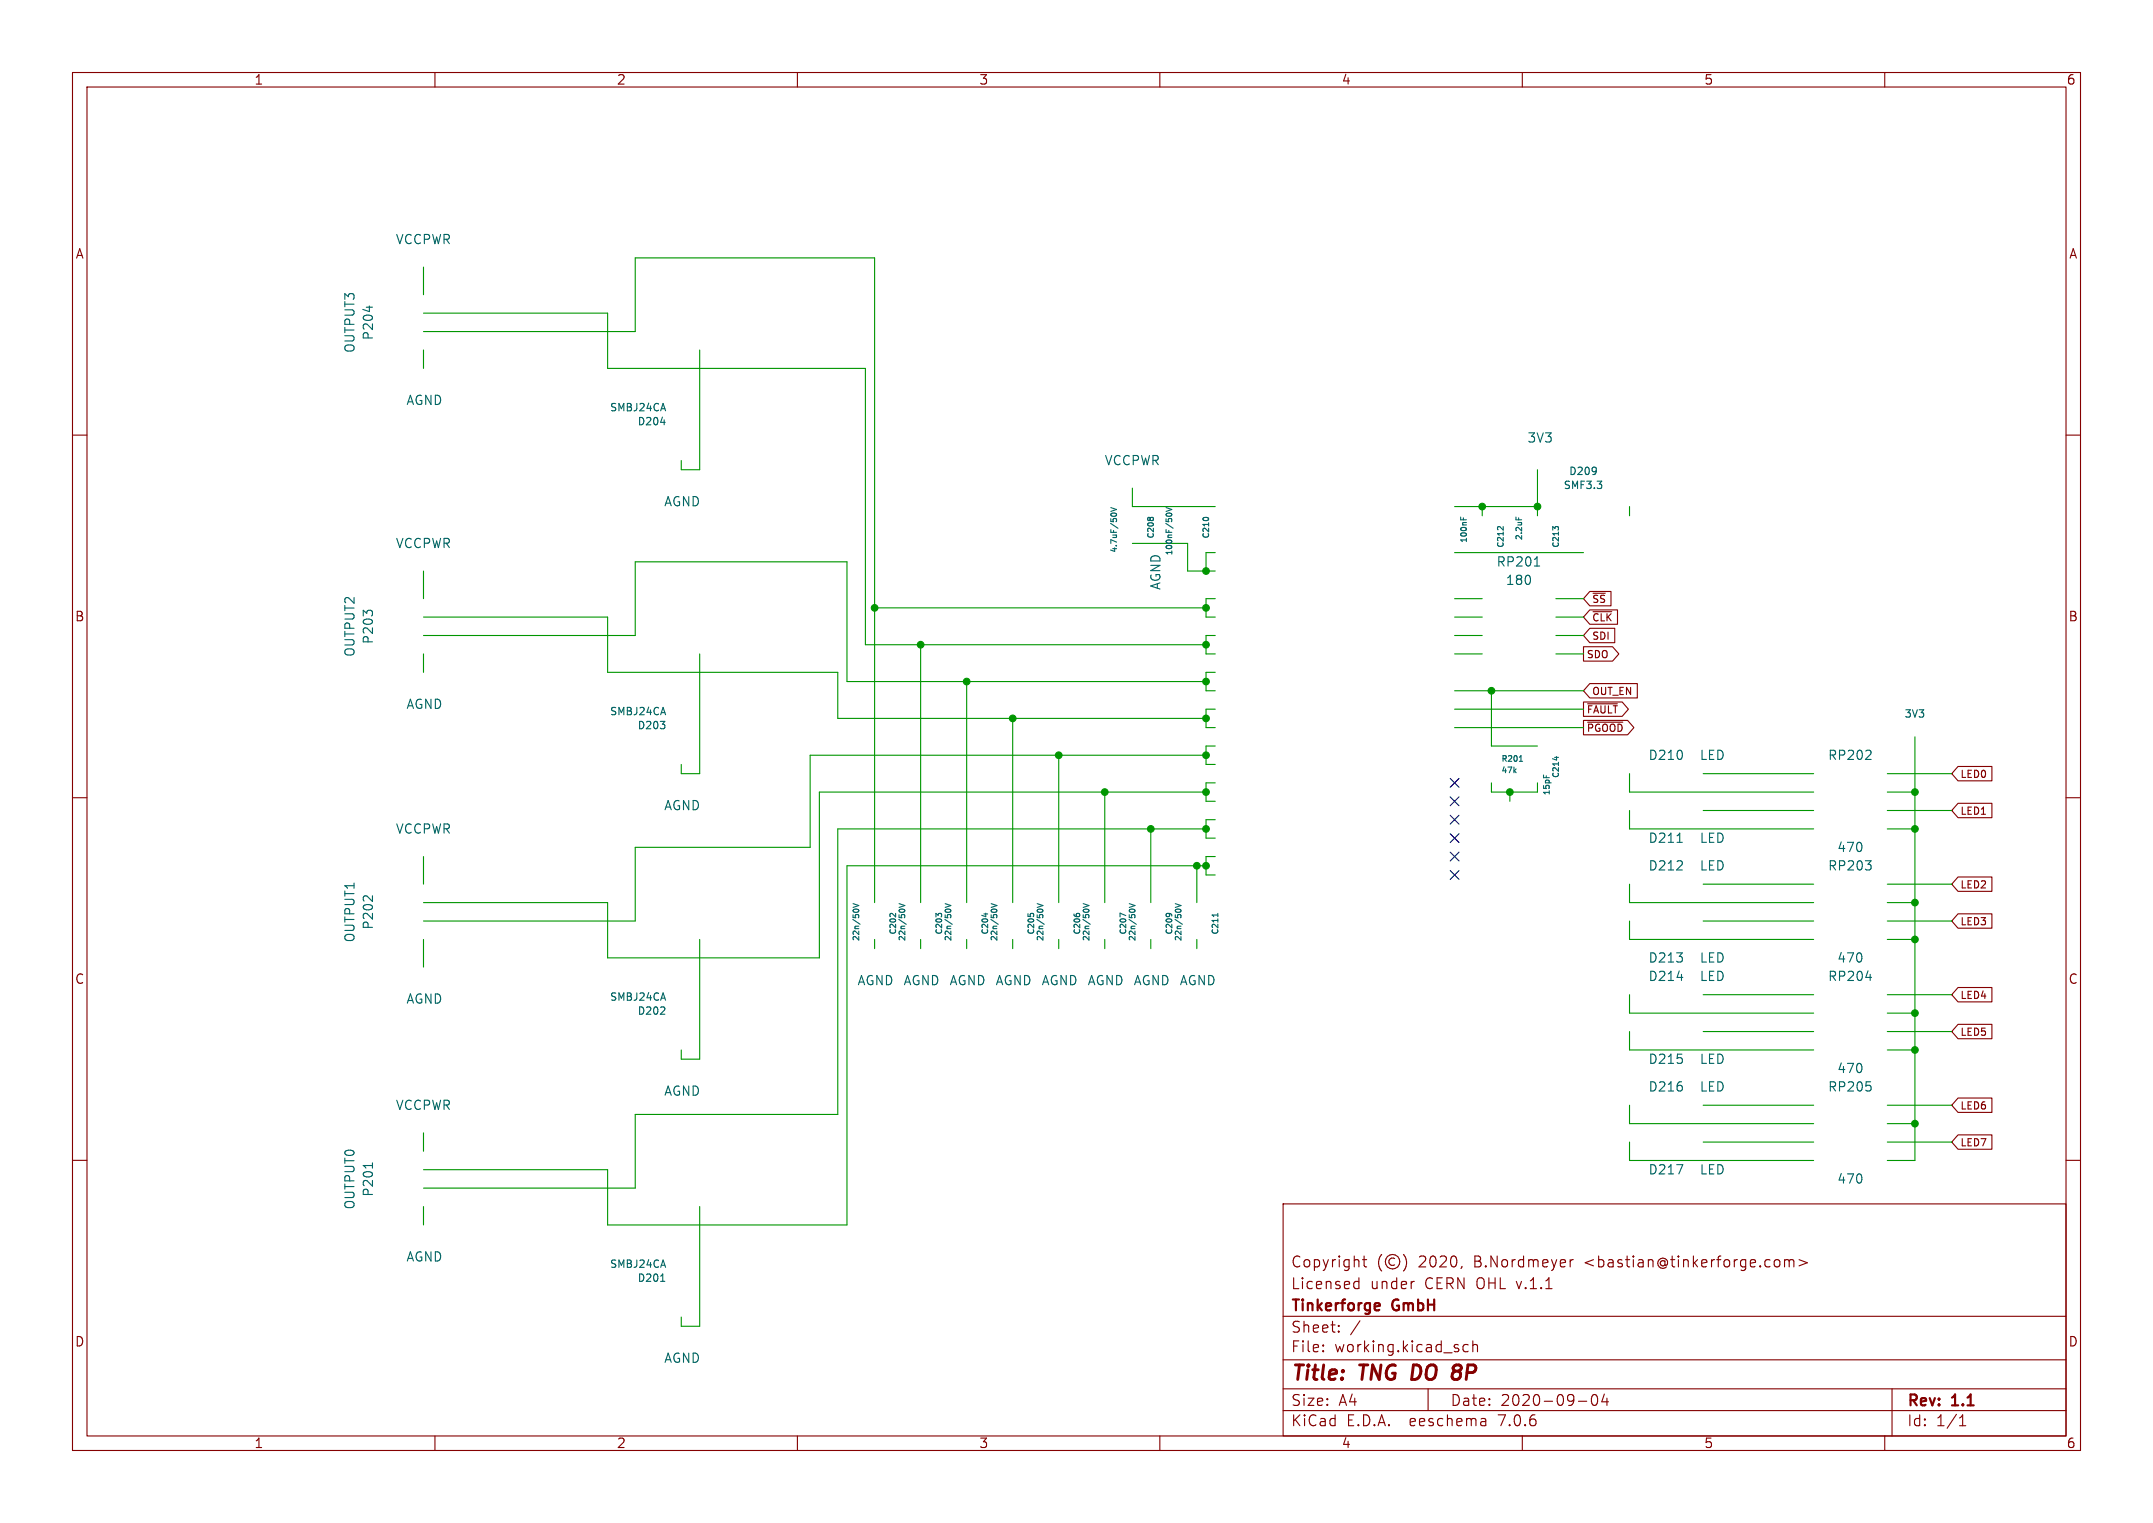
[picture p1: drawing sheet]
<svg xmlns="http://www.w3.org/2000/svg" width="297mm" height="210mm" viewBox="0 0 297 210" stroke-linecap="round" stroke-linejoin="round" font-family="sans-serif">
<g fill="none" stroke="#840000" stroke-width=".15">
<path d="M10 10h277v190h-277zM12 12h273v186h-273zM60 10v2M110 10v2M160 10v2M210 10v2M260 10v2M10 60h2M285 60h2M218.4 89.2h4.1l.8 1-.8 1h-4.1zM218.4 96.8h5.4l.8 1-.8 1h-5.4zM218.4 99.3h6.1l.9 1-.9 1h-6.1z"/>
<path d="M219 97h4.1M219 99.6h4.9M219.3 84.1h3.8v2h-3.8l-.9-1zM219.3 94.3h6.6v1.9h-6.6l-.9-.9zM219.3 86.6h3.5v2h-3.5l-.9-1zM219.3 81.6h2.9v1.9h-2.9l-.9-.9zM219.8 84.3h2.5M219.8 81.8h1.6M10 110h2M270.1 110.8h4.7v2h-4.7l-.9-1zM270.1 105.7h4.7v2h-4.7l-.9-1zM285 110h2"/>
<path d="M270.1 136.2h4.7v2h-4.7l-.9-1zM270.1 126h4.7v2h-4.7l-.9-1zM270.1 120.9h4.7v2h-4.7l-.9-1zM10 160h2M270.1 151.4h4.7v2h-4.7l-.9-1zM270.1 141.2h4.7v2h-4.7l-.9-1zM270.1 156.5h4.7v2h-4.7l-.9-1zM285 160h2M177 166h108v32h-108zM186.9 177.6l.1 .1 .5-.1M186.9 176.8l.1-.1 .5 .1M187.5 176.2v1.5"/>
<path d="M188 173.7h.5M188.2 173.2v1.3v.1l.3 .1M190.6 173a1.72 1.72 0 0 0 0 2.3M192.4 173.6a.52 .52 0 0 0-.8 .4 .52 .52 0 0 0 .8 .4M193.6 173a1.72 1.72 0 0 1 0 2.3M195 176.7h.1M201.7 174.6l-.2 .3M216.6 173.7v1M217 173.7l-.3 .1-.1 .2M245 173.7a.41 .41 0 0 1 .5 .3v.4a.41 .41 0 0 1-.5 .3M246.2 173.8a.37 .37 0 0 1 .6 .1M246.2 173.7v1"/>
<path d="M246.8 173.9l.2-.2 .4 .1 .1 .9M246.8 173.9v.8M248.2 173.7l1.1 .4-1.1 .5M60 198v2M110 198v2M160 198v2M177 194.5h108M177 191.5h108M177 187.5h108M177 181.5h108M182.5 186.3h.1l-.1 .1M182.5 186.3v.1"/>
<path d="M182.5 185.5v.1M182.5 185.5h.1l-.1 .1M184.7 183.6v.1M184.7 183.6h-.1l.1 .1M184.7 182.8v.1M184.7 182.8h-.1l.1 .1M187.6 182.1l-1.3 2M197 191.5v3M202.5 185.5l-.4-.1-.3 .3v.4l.2 .2 .1 .1 .4-.1M203.2 185.5a.37 .37 0 0 1 .6 .1v.8M203.2 184.9v1.5M204.9 195.7l.1 .9"/>
<path d="M205 196.5l-.2 .1M205 196h-.2M210 198v2M217.7 193.2h1.2M219.7 192.4a.36 .36 0 0 1 .3-.1 .36 .36 0 0 1 .3 .3 .77 .77 0 0 1-.4 1.2 .91 .91 0 0 1-.2-1.4zM221.3 192.2l-.3 1.1h.9M221.7 192.8v1M260 198v2M261 191.5v6.5M270.3 196.6h.9M270.3 195.5l.4-.4v1.5"/>
<circle cx="192.1" cy="174" r="1"/>
</g>
<path d="M195 188.2l-.3 2h.5M200.8 189.1h.4M201.2 189.1l.1 .1M201.3 188.2l-.6 .1M201.3 190l-.3 .2h-.4M201.4 189l-.2 .1" fill="none" stroke="#840000" stroke-width=".4"/>
<path d="M190.1 179.7l.2 .1v.2l-.7 .2M190.3 180.6l-.2 .1" fill="none" stroke="#840000" stroke-width=".3"/>
<g fill="none" stroke="#009600" stroke-width=".15">
<path d="M58.4 36.8v3.8M58.4 43.2h25.4v7.6h35.6v38.1h47M58.4 48.3v2.5M58.4 45.7h29.2v-10.1h33v88.9M96.5 48.3v16.5h-2.5v-1.3M58.4 78.7v3.9M156.2 74.9h7.6v3.8h3.8M156.2 67.3v2.6h11.4M167.6 76.2h-1.2v2.5M200.7 76.2h17.7M200.7 69.9h11.4M204.5 69.9v1.2"/>
<path d="M212.1 64.8v6.3M224.8 69.9v1.2M58.4 87.6h29.2v-10.1h29.2v16.5h49.6M58.4 85.1h25.4v7.6h31.8v6.4h50.8M58.4 90.2v2.5M96.5 90.2v16.5h-2.5v-1.3M120.6 83.8h45.8M127 88.9v35.6M133.3 94v30.5M139.7 99.1v25.4M167.6 82.6h-1.2v2.5h1.2M167.6 87.6h-1.2v2.6h1.2"/>
<path d="M167.6 92.7h-1.2v2.6h1.2M167.6 97.8h-1.2v2.5h1.2M200.7 97.8h17.7M200.7 95.3h17.7M200.7 87.6h3.8M200.7 90.2h3.8M200.7 82.6h3.8M200.7 85.1h3.8M205.7 95.3v7.6h6.4M214.6 87.6h3.8M214.6 90.2h3.8M214.6 82.6h3.8"/>
<path d="M214.6 85.1h3.8M58.4 118.1v3.8M146 104.1v20.4M152.4 109.2v15.3M158.7 114.3v10.2M165.1 119.4v5.1M166.4 119.4h-49.6v49.5h-33v-7.6h-25.4M166.4 114.3h-50.8v39.4h-28v10.1h-29.2M166.4 104.1h-54.6v12.7h-24.2v10.2h-29.2M166.4 109.2h-53.4v22.9h-29.2v-7.6h-25.4M167.6 113h-1.2v2.6h1.2M167.6 102.9h-1.2v2.5h1.2"/>
<path d="M167.6 108h-1.2v2.5h1.2M167.6 118.1h-1.2v2.6h1.2M200.7 100.3h17.7M205.7 108v1.2h6.4v-1.2M208.3 109.2v1.3M224.8 111.8v2.5h25.4M224.8 106.7v2.5h25.4M234.9 111.8h15.3M234.9 106.7h15.3M260.3 114.3h3.9M260.3 109.2h3.9M260.3 111.8h8.9"/>
<path d="M260.3 106.7h8.9M264.2 101.6v58.4h-3.9M58.4 129.5v3.9M96.5 129.5v16.6h-2.5v-1.3M120.6 129.5v1.3M127 129.5v1.3M133.3 129.5v1.3M139.7 129.5v1.3M146 129.5v1.3M152.4 129.5v1.3M158.7 129.5v1.3M165.1 129.5v1.3"/>
<path d="M224.8 121.9v2.6h25.4M224.8 137.2v2.5h25.4M224.8 127v2.5h25.4M234.9 127h15.3M234.9 137.2h15.3M234.9 121.9h15.3M260.3 127h8.9M260.3 124.5h3.9M260.3 139.7h3.9M260.3 129.5h3.9M260.3 137.2h8.9M260.3 121.9h8.9"/>
<path d="M58.4 156.2v2.6M224.8 142.2v2.6h25.4M224.8 152.4v2.5h25.4M224.8 157.5v2.5h25.4M234.9 157.5h15.3M234.9 152.4h15.3M234.9 142.2h15.3M260.3 144.8h3.9M260.3 157.5h8.9M260.3 152.4h8.9M260.3 154.9h3.9M260.3 142.2h8.9"/>
<path d="M58.4 166.4v2.5M96.5 166.4v16.5h-2.5v-1.3"/>
</g>
<path d="M200.1 112.4l1.2 1.2M200.1 115l1.2 1.2M200.1 107.3l1.2 1.3M200.1 109.9l1.2 1.2M200.1 117.5l1.2 1.2M201.3 112.4l-1.2 1.2M201.3 115l-1.2 1.2M201.3 107.3l-1.2 1.3M201.3 109.9l-1.2 1.2M201.3 117.5l-1.2 1.2M200.1 120l1.2 1.3M201.3 120l-1.2 1.3" fill="none" stroke="#000084" stroke-width=".15"/>
<g fill="none" stroke="#006464" stroke-width=".15">
<path d="M51 42.2v.8M91.1 58.2h.7M153.2 70.9a.49 .49 0 0 1 .8 0M153.2 70l.8 .3-.8 .2M158.3 71.5l.2-.2 .2 .2 .3-.2 .1 .2M160.9 71a.42 .42 0 0 1 .4-.3 .42 .42 0 0 1 .3 .3M160.9 70l.7 .3-.7 .2M166 71.4l.2-.1 .5 .1M201.5 71.3v.4M201.9 71.4v.3M207.4 72.6v.5l-.5-.5h-.2l-.1 .2M209.1 71.3v.4"/>
<path d="M209.5 71.4v.3M211.7 78h.7M214.5 72.9l-.3-.3v.5M214.5 72.7l.1-.1 .3 .1M220.2 64.5v.7M220.2 64.9v.1M50.6 84.6l-.5-.4v.7M50.7 84.3l.1-.1h.3l.2 .1M91.1 99.5h.6l-.3 .4M91.7 100v.4M209.6 105h.4M209.7 104.3l.1-.1v.8"/>
<path d="M212.9 106.9v.3M214.7 104.3v.5M231.4 116.1h.7M257.3 118.7h.8l-.4 .5M258 119.2l.1 .2v.3l-.1 .2M258 103.5l.1 .2v.3l-.8 .7h.8M51.4 123.5v.8l-.7-.7-.3-.1-.2 .1M91.1 139.9h.6M91.7 138.9v.4M117.7 124.6l.8 .3-.8 .2M117.7 125.5l.3-.1 .4 .1M123.5 125.9v.5l-.4-.4-.2-.1-.1 .2"/>
<path d="M124 124.6l.8 .3-.8 .2M124.1 125.5l.2-.1 .5 .1M129.4 126.2l-.3-.3v.5M129.4 126l.2-.1 .3 .1M130.4 124.6l.8 .3-.8 .2M130.4 125.5l.3-.1 .4 .1M136 125.9v.5M136.7 124.6l.8 .3-.8 .2M136.8 125.5l.2-.1 .5 .1M141.8 126v.4M142.1 126.1l.2-.2h.1l.2 .2M143.1 124.6l.8 .3-.8 .2"/>
<path d="M143.1 125.5l.3-.1 .4 .1M148.5 126l.1-.1 .3 .1M149.4 124.6l.8 .3-.8 .2M149.5 125.5l.2-.1 .5 .1M155.3 126.2l-.8-.3v.5M155.8 124.6l.8 .3-.8 .2M155.8 125.5l.3-.1 .4 .1M161.2 125.9l.1 .2M161.6 126.1l-.6-.2-.1 .2M162.1 124.6l.8 .3-.8 .2M162.2 125.5l.2-.1 .5 .1M168 125.9v.5"/>
<path d="M168 126.2h-.8h.1M231.4 134.8h.7M257.4 134.8h.8M257.4 149.2h.7M258 149.7l.1 .2v.3l-.1 .2M51.4 160.4v.7M91.1 176.7h.6M231.3 160.6h.8l-.5 1.3"/>
</g>
<g fill="#009600" stroke="#009600" stroke-width=".15">
<circle cx="133.3" cy="94" r=".46"/>
<circle cx="139.7" cy="99.1" r=".46"/>
<circle cx="127" cy="88.9" r=".46"/>
<circle cx="146" cy="104.1" r=".46"/>
<circle cx="120.6" cy="83.8" r=".46"/>
<circle cx="166.4" cy="114.3" r=".46"/>
<circle cx="166.4" cy="104.1" r=".46"/>
<circle cx="166.4" cy="99.1" r=".46"/>
<circle cx="166.4" cy="109.2" r=".46"/>
<circle cx="166.4" cy="119.4" r=".46"/>
<circle cx="165.1" cy="119.4" r=".46"/>
<circle cx="166.4" cy="88.9" r=".46"/>
<circle cx="166.4" cy="83.8" r=".46"/>
<circle cx="166.4" cy="94" r=".46"/>
<circle cx="158.7" cy="114.3" r=".46"/>
<circle cx="152.4" cy="109.2" r=".46"/>
<circle cx="166.4" cy="78.7" r=".46"/>
<circle cx="208.3" cy="109.2" r=".46"/>
<circle cx="205.7" cy="95.3" r=".46"/>
<circle cx="212.1" cy="69.9" r=".46"/>
<circle cx="204.5" cy="69.9" r=".46"/>
<circle cx="264.2" cy="124.5" r=".46"/>
<circle cx="264.2" cy="129.5" r=".46"/>
<circle cx="264.2" cy="114.3" r=".46"/>
<circle cx="264.2" cy="109.2" r=".46"/>
<circle cx="264.2" cy="139.7" r=".46"/>
<circle cx="264.2" cy="154.9" r=".46"/>
<circle cx="264.2" cy="144.8" r=".46"/>
</g>
<g font-size="2.8" fill="#840000">
<text x="178" y="190.9">Title:</text>
<text x="187.7" y="190.9">TNG</text>
<text x="195.6" y="190.9">DO</text>
<text x="202" y="190.9">8P</text>
</g>
<g font-size="2.1" fill="#840000">
<text x="178" y="178">Licensed</text>
<text x="178" y="175">Copyright</text>
<text x="189" y="178">under</text>
<text x="195.7" y="175">2020,</text>
<text x="196.6" y="178">CERN OHL v.1.1</text>
<text x="203.5" y="175">B.Nordmeyer</text>
<text x="218.8" y="175">&lt;bastian@tinkerforge.com&gt;</text>
<text x="178" y="184">Sheet:</text>
<text x="178" y="181.2">Tinkerforge</text>
<text x="192.2" y="181.2">GmbH</text>
<text x="178" y="186.7">File:</text>
<text x="184.1" y="186.7">working.kicad_sch</text>
<text x="178" y="196.9">KiCad</text>
<text x="178" y="194.1">Size:</text>
<text x="184.7" y="194.1">A4</text>
<text x="185.7" y="196.9">E.D.A.</text>
<text x="194.6" y="196.9">eeschema</text>
<text x="200" y="194.1">Date:</text>
<text x="207" y="196.9">7.0.6</text>
<text x="207" y="194.1">2020-09-04</text>
<text x="263" y="194.3">Rev:</text>
<text x="263" y="196.9">Id:</text>
<text x="267.1" y="196.9">1/1</text>
<text x="269.4" y="194.3">1.1</text>
</g>
<g font-size="1.8" fill="#840000">
<text x="35" y="11.9">1</text>
<text x="85" y="11.9">2</text>
<text x="135" y="11.9">3</text>
<text x="185" y="11.9">4</text>
<text x="235" y="11.9">5</text>
<text x="285" y="11.9">6</text>
<text x="10.3" y="35.9">A</text>
<text x="285.3" y="35.9">A</text>
<text x="10.3" y="85.9">B</text>
<text x="285.3" y="85.9">B</text>
<text x="10.3" y="135.9">C</text>
<text x="285.3" y="135.9">C</text>
<text x="10.3" y="185.9">D</text>
<text x="285.3" y="185.9">D</text>
<text x="35" y="199.9">1</text>
<text x="85" y="199.9">2</text>
<text x="135" y="199.9">3</text>
<text x="185" y="199.9">4</text>
<text x="235" y="199.9">5</text>
<text x="285" y="199.9">6</text>
</g>
<g font-size="1.8" fill="#006464">
<text x="54.5" y="33.9">VCCPWR</text>
<text x="51.7" y="47" transform="rotate(-90 51.7 47)">P204</text>
<text x="49.1" y="48.8" transform="rotate(-90 49.1 48.8)">OUTPUT3</text>
<text x="56" y="56.1">AGND</text>
<text x="152.3" y="64.4">VCCPWR</text>
<text x="210.6" y="61.2">3V3</text>
<text x="91.5" y="70">AGND</text>
<text x="54.5" y="75.8">VCCPWR</text>
<text x="160.3" y="81.4" transform="rotate(-90 160.3 81.4)">AGND</text>
<text x="206.4" y="78.3">RP201</text>
<text x="207.6" y="80.9">180</text>
<text x="51.7" y="88.9" transform="rotate(-90 51.7 88.9)">P203</text>
<text x="49.1" y="90.7" transform="rotate(-90 49.1 90.7)">OUTPUT2</text>
<text x="56" y="98">AGND</text>
<text x="227.3" y="105">D210</text>
<text x="234.4" y="105">LED</text>
<text x="252.1" y="105">RP202</text>
<text x="91.5" y="111.9">AGND</text>
<text x="54.5" y="115.2">VCCPWR</text>
<text x="227.3" y="116.4">D211</text>
<text x="234.4" y="116.4">LED</text>
<text x="253.4" y="117.7">470</text>
<text x="227.3" y="120.2">D212</text>
<text x="234.4" y="120.2">LED</text>
<text x="252.1" y="120.2">RP203</text>
<text x="49.1" y="130" transform="rotate(-90 49.1 130)">OUTPUT1</text>
<text x="51.7" y="128.3" transform="rotate(-90 51.7 128.3)">P202</text>
<text x="118.2" y="136.1">AGND</text>
<text x="124.5" y="136.1">AGND</text>
<text x="130.9" y="136.1">AGND</text>
<text x="137.2" y="136.1">AGND</text>
<text x="143.6" y="136.1">AGND</text>
<text x="149.9" y="136.1">AGND</text>
<text x="156.3" y="136.1">AGND</text>
<text x="162.6" y="136.1">AGND</text>
<text x="227.3" y="132.9">D213</text>
<text x="227.3" y="135.5">D214</text>
<text x="234.4" y="132.9">LED</text>
<text x="234.4" y="135.5">LED</text>
<text x="252.1" y="135.5">RP204</text>
<text x="253.4" y="132.9">470</text>
<text x="56" y="138.6">AGND</text>
<text x="227.3" y="146.9">D215</text>
<text x="234.4" y="146.9">LED</text>
<text x="253.4" y="148.2">470</text>
<text x="54.5" y="153.3">VCCPWR</text>
<text x="91.5" y="151.3">AGND</text>
<text x="227.3" y="150.7">D216</text>
<text x="234.4" y="150.7">LED</text>
<text x="252.1" y="150.7">RP205</text>
<text x="49.1" y="166.9" transform="rotate(-90 49.1 166.9)">OUTPUT0</text>
<text x="51.7" y="165.1" transform="rotate(-90 51.7 165.1)">P201</text>
<text x="227.3" y="162.2">D217</text>
<text x="234.4" y="162.2">LED</text>
<text x="253.4" y="163.4">470</text>
<text x="56" y="174.2">AGND</text>
<text x="91.5" y="188.1">AGND</text>
</g>
<g font-size="1.4" fill="#006464">
<text x="84" y="56.9">SMBJ24CA</text>
<text x="87.9" y="58.9">D204</text>
<text x="216.4" y="65.7">D209</text>
<text x="215.6" y="67.6">SMF3.3</text>
<text x="84" y="98.8">SMBJ24CA</text>
<text x="87.9" y="100.8">D203</text>
<text x="262.6" y="99.2">3V3</text>
<text x="84" y="138.2">SMBJ24CA</text>
<text x="87.9" y="140.1">D202</text>
<text x="84" y="175">SMBJ24CA</text>
<text x="87.9" y="177">D201</text>
</g>
<g font-size="1.4" fill="#840000">
<text x="219.6" y="83.3">~{SS}</text>
<text x="219.6" y="85.9">~{CLK}</text>
<text x="219.6" y="88.4">SDI</text>
<text x="218.8" y="91">SDO</text>
<text x="218.8" y="98.6">~{FAULT}</text>
<text x="218.8" y="101.1">~{PGOOD}</text>
<text x="219.6" y="96">OUT_EN</text>
<text x="270.4" y="107.5">LED0</text>
<text x="270.4" y="112.6">LED1</text>
<text x="270.4" y="122.7">LED2</text>
<text x="270.4" y="127.8">LED3</text>
<text x="270.4" y="138">LED4</text>
<text x="270.4" y="143">LED5</text>
<text x="270.4" y="153.2">LED6</text>
<text x="270.4" y="158.3">LED7</text>
</g>
<g font-size="1.1" fill="#006464">
<text x="154.3" y="76.3" transform="rotate(-90 154.3 76.3)">4.7uF/50V</text>
<text x="159.4" y="74.4" transform="rotate(-90 159.4 74.4)">C208</text>
<text x="161.9" y="76.7" transform="rotate(-90 161.9 76.7)">100nF/50V</text>
<text x="167" y="74.4" transform="rotate(-90 167 74.4)">C210</text>
<text x="202.6" y="75" transform="rotate(-90 202.6 75)">100nF</text>
<text x="207.6" y="75.6" transform="rotate(-90 207.6 75.6)">C212</text>
<text x="210.2" y="74.6" transform="rotate(-90 210.2 74.6)">2.2uF</text>
<text x="215.3" y="75.6" transform="rotate(-90 215.3 75.6)">C213</text>
<text x="207" y="105.2">R201</text>
<text x="207" y="106.8">47k</text>
<text x="215.3" y="107.4" transform="rotate(-90 215.3 107.4)">C214</text>
<text x="214" y="109.8" transform="rotate(-90 214 109.8)">15pF</text>
<text x="118.7" y="129.9" transform="rotate(-90 118.7 129.9)">22n/50V</text>
<text x="123.8" y="129" transform="rotate(-90 123.8 129)">C202</text>
<text x="125.1" y="129.9" transform="rotate(-90 125.1 129.9)">22n/50V</text>
<text x="130.2" y="129" transform="rotate(-90 130.2 129)">C203</text>
<text x="131.4" y="129.9" transform="rotate(-90 131.4 129.9)">22n/50V</text>
<text x="136.5" y="129" transform="rotate(-90 136.5 129)">C204</text>
<text x="137.8" y="129.9" transform="rotate(-90 137.8 129.9)">22n/50V</text>
<text x="142.9" y="129" transform="rotate(-90 142.9 129)">C205</text>
<text x="144.1" y="129.9" transform="rotate(-90 144.1 129.9)">22n/50V</text>
<text x="149.2" y="129" transform="rotate(-90 149.2 129)">C206</text>
<text x="150.5" y="129.9" transform="rotate(-90 150.5 129.9)">22n/50V</text>
<text x="155.6" y="129" transform="rotate(-90 155.6 129)">C207</text>
<text x="156.8" y="129.9" transform="rotate(-90 156.8 129.9)">22n/50V</text>
<text x="161.9" y="129" transform="rotate(-90 161.9 129)">C209</text>
<text x="163.2" y="129.9" transform="rotate(-90 163.2 129.9)">22n/50V</text>
<text x="168.3" y="129" transform="rotate(-90 168.3 129)">C211</text>
</g>
</svg>
